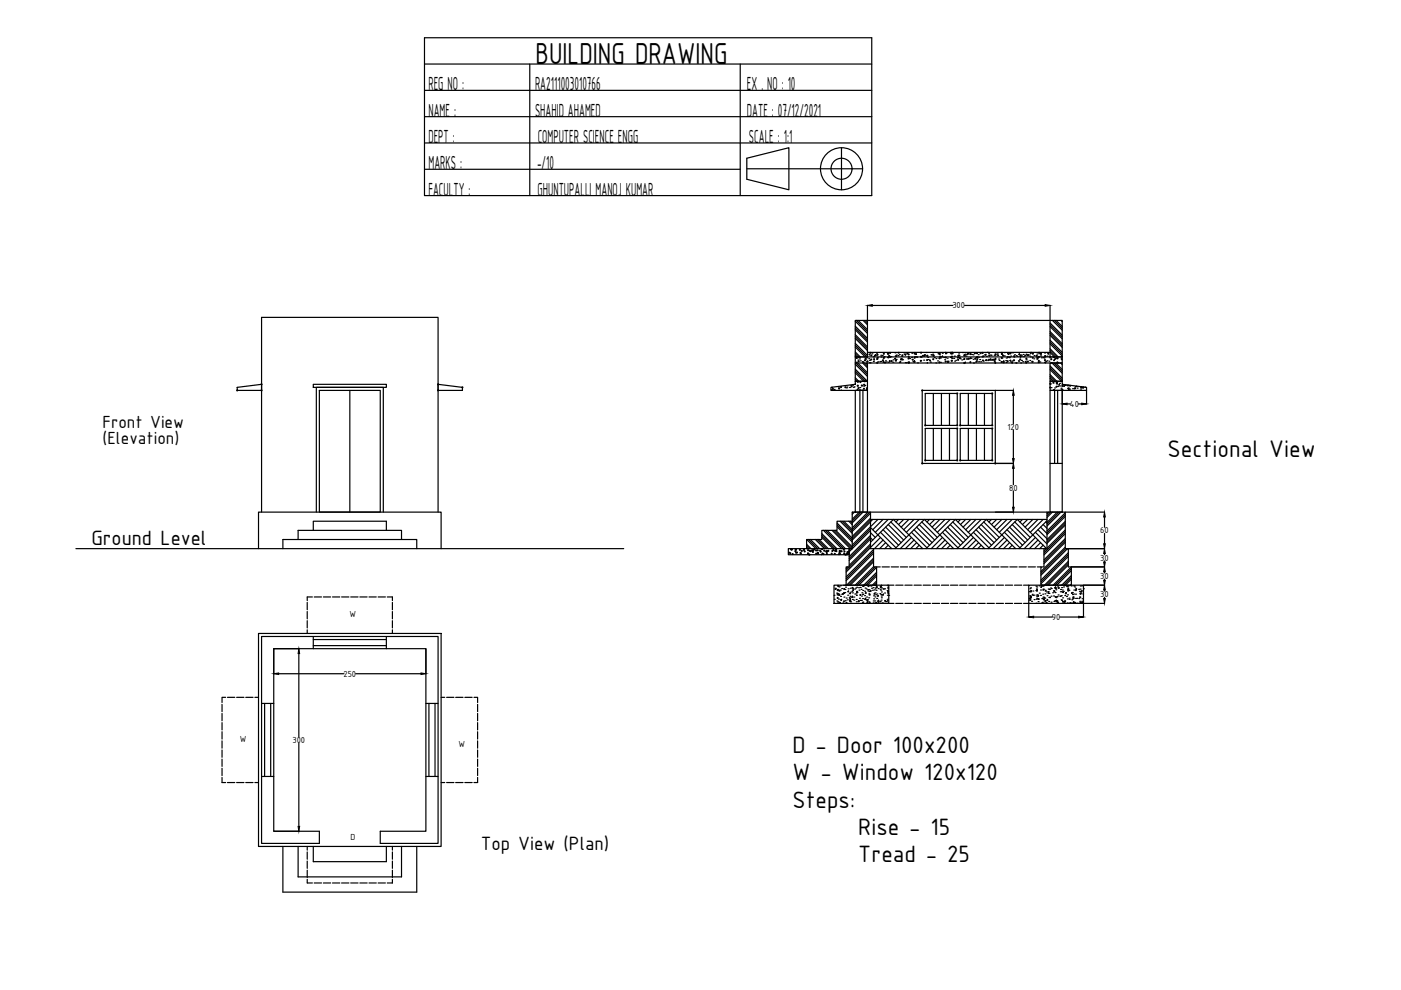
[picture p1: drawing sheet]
<svg xmlns="http://www.w3.org/2000/svg" width="297mm" height="210mm" viewBox="0 0 297 210" stroke-linecap="round" stroke-linejoin="round" font-family="sans-serif">
<!-- layer: 0 -->
<g fill="none" stroke="#000" stroke-width=".25">
<path d="M90 8h94.8v33.5h-94.8zM90 13.6h94.8M90 19.2h94.8M112.3 13.6v27.9M156.9 13.6v27.9M90 24.7h94.8M90 30.3h94.8M90 35.9h66.9M158.3 33.6l9-2.3v8.9l-9-2.2zM158.3 35.8h24.6M178.4 31.3v8.9M181.3 79.1l1.8 1.7"/>
<path d="M181.3 77.2l2.6 2.6M181.3 73.6l2.1 2.1M181.3 71.8l2.6 2.5M181.3 69.9l2.6 2.6M181.3 68.1l2.6 2.6M181.3 78.7l2.2 2.1M181.3 73.2l2.5 2.5M181.3 71.4l2.6 2.5M181.3 69.5l2.6 2.6M181.3 78.3l2.6 2.5M181.3 72.8l2.6 2.6M181.3 71l2.6 2.6"/>
<path d="M181.3 69.2l2.6 2.5M181.3 77h2.6v3.8h-2.6zM181.3 67.9h2.6v7.8h-2.6zM181.3 75.4l.3 .3M181.3 75l.7 .7M181.3 74.6l1.1 1.1M181.3 76.9h.1M181.5 77l2.4 2.4M181.6 67.9l2.3 2.4M181.6 76.8h.1M181.7 75.8v.2l-.1-.1zM181.9 77l2 2"/>
<path d="M181.9 76.3h.1M181.9 67.9l2 2M182.2 76.1h.1M182.4 75.7h.1M182.4 76.5h.1M182.8 76.7h.1M182.9 77l1 1M183 76.8h.1M183 67.9l.9 1M183.3 77l.6 .6M183.4 67.9l.5 .6M183.5 76.1h.1"/>
<path d="M183.5 76l.1 .1h-.2zM183.7 77l.2 .2M183.7 75.8h.1M183.8 67.9l.1 .2M183.8 76.6h.1M183.8 76.7l.2-.1-.1 .1zM183.9 74.7h38.7l1 1M183.9 64.7v3.2h38.7v-3.2M184.2 76h.1M184.2 75.1h.1M184.3 75.3h.1M184.3 76.9h.1"/>
<path d="M184.4 76.4h.1M184.4 74.8l.2-.1v.2zM184.5 76.9h.1M184.9 75h.1M185 64.8h17M185.2 75.9h.1M185.2 76.6h.1M185.2 75.6h.1M185.4 76.1v.2h-.1zM185.6 75.2l.1 .2h-.3zM185.7 75.3h.1M185.8 74.9h.1"/>
<path d="M185.9 76.2h.1M186 75.8h.2l-.1 .1zM186.1 76.7h.1M186.5 76.7h.1M186.7 75.3h.1M186.8 76.6h.1M186.8 75.7h.1M187 75.4h.1M187.2 76.3l.1 .1h-.2zM187.4 75.9h.1M187.4 75.6h.1M187.5 76.9l.2-.1v.2z"/>
<path d="M187.7 76.5h.1M187.9 76.7h.1M188.2 75l.1-.1v.2zM188.2 75.1h.1M188.3 75.7l.1 .2-.2-.1zM188.4 76.8h.1M188.4 75.5h.1M188.4 75.4h.1M188.9 75.6h.1M189.1 76.4v.2h-.1zM189.3 76.8h.1M189.4 76.3h.1"/>
<path d="M189.7 76h.2l-.1 .1zM189.8 74.8h.1M189.8 75.5h.1M189.9 76.5h.1M190 76.2h.1M190 75.3h.1M190.4 75.4h.1M190.5 74.7v.1h.1v-.1M190.7 75.2h.1M190.7 76.9h.1M190.9 76.6l.1 .2h-.2zM191 76.1h.1"/>
<path d="M191.1 76l.1 .3-.3-.1zM191.2 75.5h.1M191.4 76.3h.1M191.7 75.1h.1M191.9 75.2l.1-.1v.2zM191.9 75.1h.1M191.9 76.9h.1M192.1 76.9h.1M192.4 74.8l.1 .2h-.2zM192.6 75.6h.1M192.6 76.8h.1M192.6 75.9h.1"/>
<path d="M192.8 76.8v.1h-.1zM192.9 76h.1M193.3 75.8h.1M193.3 74.8h.1M193.4 74.9h.1M193.4 76.2h.2l-.1 .1zM193.6 76.7h.1M193.9 76.5v.2h-.2zM193.9 75.7h.1M193.9 74.8h.1M194.2 75.6h.1M194.3 75v.2l-.1-.1z"/>
<path d="M194.4 75.8h.1M194.6 76.9v.1M195.2 76.4h.1M195.3 75.7h.1M195.6 75.4l.1-.1v.2zM195.8 76.4h.1M195.9 75.4h.1M195.9 75.5h.1M196.1 75.2l.1 .1h-.2zM196.4 74.7h.1M196.5 75.3h.1M196.6 77h.1"/>
<path d="M196.7 75.8h.1M196.8 76.2h.1M197.1 76.4h.2l-.1 .1zM197.3 76.8h.1M197.4 75.2h.1M197.5 75.2h.1M197.7 74.8h.1M198 75.3v.2h-.1zM198.1 75.8h.1M198.4 77h.1M198.4 76h.1M198.8 76.5h.1"/>
<path d="M198.9 75h.1M199.1 75.9h.1M199.1 75h.1M199.1 74.9h.1M199.3 75.6l.2-.1-.1 .2zM199.4 76.8h.1M199.4 75.9h.1M199.8 74.9h.1M199.8 75.5l.1 .1h-.2zM200.1 75.8h.1M200.3 76.3h.1M200.4 74.7h.1"/>
<path d="M200.5 74.9h.1M200.7 74.8h.1M200.8 75.9h.1M200.8 76.7l.2-.1-.1 .1zM200.9 76.8h.1M201 76.6h.1M201.4 74.8l.2-.1v.2zM201.7 76.5h.1M201.7 75.6v.2h-.1zM201.7 75.6h.1M201.8 76h.1M201.8 74.8v.2h-.2z"/>
<path d="M201.9 75h.1M202.2 76h.1M202.3 75.5h.1M202.4 76.6h.1M202.6 76.4h.1M203 75.8l.2-.1-.1 .2zM203.3 75h.1M203.3 75.7h.1M203.3 75.4h.1M203.5 75.8l.1 .2-.2-.1zM203.6 76.1h.1M203.9 76.3h.1"/>
<path d="M204.1 74.8h.1M204.3 76.2h.1M204.5 64.8h17.1M204.5 76.9l.2-.1-.1 .1zM204.6 75.2v.3l-.2-.1zM204.6 75.1h.1M204.8 75.5h.1M204.9 76.1h.1M204.9 75.2h.1M205 76.1h.1M205.1 75l.2-.1v.2zM205.4 76v.1h-.1z"/>
<path d="M205.4 76.1h.1M205.5 74.8h.1M205.6 75.1h.1M205.9 76h.1M206 75.2h.1M206.3 75.2h.1M206.3 76.2h.1M206.4 77h.1M206.6 75h.1M206.7 76h.2l-.1 .1zM206.8 76.8h.1M206.8 74.9h.1"/>
<path d="M206.9 75.8h.1M207.2 76.1l.1 .2h-.2zM207.3 75.7v.2h-.2zM207.4 75.2h.1M207.5 76.7h.1M207.5 75.7h.1M207.7 76.2h.1M207.8 75h.1M207.9 76.7h.1M208.2 75.7h.1M208.2 74.7h.1M208.2 74.9h.1"/>
<path d="M208.4 75.5h.1M208.5 76.6h.1M208.8 75.3h.1M208.9 75.2l.1-.1v.2zM209.1 76.3h.1M209.1 76.3v.2l-.1-.1zM209.1 75.5h.1M209.3 74.7h.1M209.4 76.4h.1M209.6 75h.1M209.9 76.3l.2-.2v.2zM209.9 75.3h.1"/>
<path d="M210.1 76.3h.1M210.1 75.3h.1M210.4 76.2h.2l-.1 .1zM210.5 76.4h.1M210.7 76.3h.1M210.8 75.3h.1M210.9 76.2h.1M210.9 76.5l.1 .1h-.2zM211 75h.1M211.4 75.2h.1M211.4 75h.1M211.5 75.4h.1"/>
<path d="M211.7 76.1h.1M211.8 76.4h.1M212.4 75.1h.1M212.4 74.7l-.1 .1h.2l-.1-.1M212.4 75.9h.1M212.6 75.4l.1-.1v.2zM212.7 76.9h.1M212.8 76.6v.2h-.1zM212.8 76.5l.1 .3-.3-.1zM212.9 75.4h.1M212.9 74.8h.1M213.2 76.5h.1"/>
<path d="M213.3 76.8h.1M213.3 75.9h.1M213.7 75.2h.1M213.9 75.7h.1M214 75.8h.1M214 74.9h.1M214.1 76.4h.2l-.1 .1zM214.3 75.5h.1M214.3 74.8v.2h-.1zM214.3 76.7h.1M214.6 76.5h.1M214.6 76.8l.1 .1h-.2z"/>
<path d="M214.7 74.8h.1M215 75.7h.1M215.1 75.2h.1M215.3 77h.1M215.4 75.4h.1M215.6 76.9v.1M215.7 75.6h.1M215.9 76.5h.1M216 76.6h.1M216.1 75l.1 .2-.2-.1zM216.3 75.6l.2-.1-.1 .2zM216.5 75.3h.1"/>
<path d="M216.5 76.9v.1M216.6 76.4h.1M216.6 75.5h.1M216.8 76.7h.1M216.9 75.2h.1M217 75.6h.1M217.2 75.4h.1M217.3 76.6h.1M217.6 76.3h.1M217.8 76.6h.2l-.1 .1zM217.9 75.3h.1M218 75.2v.1h-.1z"/>
<path d="M218.2 75.3h.1M218.3 76.4h.1M218.4 75.7h.1M218.4 74.9h.1M218.5 74.8l.1-.1v.2zM218.7 76.7h.1M219.2 76.1h.1M219.2 75.4h.1M219.8 75.7h.1M219.8 76h.1M219.8 76.2h.1M219.8 75.3l.1 .2h-.2z"/>
<path d="M219.9 75.1h.1M220 75.8l.2-.1-.1 .2zM220.1 76.8h.1M220.1 76.9h.1M220.5 76.7h.1M220.5 75h.1M220.6 75.5h.1M220.7 74.8l.1 .3h-.3zM220.8 75.9h.1M221.2 75.8h.1M221.3 75.9h.1M221.5 74.8h.1"/>
<path d="M221.5 76.8h.1M221.5 76.9l.2-.1v.1zM221.7 75.5v.1h-.1zM221.8 76.7h.1M222 76.5h.1M222 75.5h.1M222.2 75l.1-.1v.2zM222.4 76.6h.1M222.4 75.6h.1M222.5 75.9h.1M222.6 78.4l2.5 2.4M222.6 72.9l2.6 2.6"/>
<path d="M222.6 71.1l2.6 2.6M222.6 69.3l2.6 2.5M222.6 79.8l1.1 1M222.6 78l2.6 2.6M222.6 74.3l1.4 1.4M222.6 72.5l2.6 2.6M222.6 70.7l2.6 2.6M222.6 68.9l2.6 2.5M222.6 79.4l1.5 1.4M222.6 77.6l2.6 2.6M222.6 73.9l1.8 1.8M222.6 72.1l2.6 2.6"/>
<path d="M222.6 70.3l2.6 2.6M222.6 68.5l2.6 2.6M222.6 77h2.6v3.8h-2.6zM222.6 67.9h2.6v7.8h-2.6zM222.9 76.9h.1M223.1 77l2.1 2.1M223.1 67.9l2.1 2.1M223.4 76.4h.1M223.4 77l1.8 1.7M223.5 76.2h.1M223.5 75.7l.1 .1h-.2zM223.5 67.9l1.7 1.7"/>
<path d="M223.7 76l.2-.1-.1 .2zM223.8 77l1.4 1.4M223.9 67.9l1.3 1.3M223.9 75.9h.1M224.2 76.9h.1M224.9 77l.3 .3M225 76h.1M225 67.9l.2 .3M225 76.2h.1M225.2 75.7h-43.9v1.3M225.2 75.7v1.3h-41.3M50.3 82.1l5.2-.6v1.3h-5.2z"/>
<path d="M66.4 81.5h15.5v.6h-15.5zM67.7 82.8h12.9v25.8h-12.9zM74.2 82.8v25.8M92.9 81.5l5.1 .6v.7h-5.1zM176.2 82.1l5.1-.6v-.7h2.6v2h-7.7zM176.2 82.7h.1M176.3 82.1h.1M176.8 82.6h.1M177.8 82.4h.1M178.2 82h.1M178.2 82.1l.2-.1v.2zM178.3 82.8h.1"/>
<path d="M179.5 82.2h.1M179.5 82.1h.1M180.1 82.2h.1M180.4 81.8h.1M180.9 82.1h.1M180.9 81.5h-.1M181.1 82h.1M181.3 82.8h2.6v25.8h-2.6zM181.3 80.5l.4 .3M181.3 80.1l.8 .7M181.8 81h.1M181.8 81.8h.1"/>
<path d="M181.9 82.3l.2-.1v.2zM182.2 82.6h.1M182.3 82.2h.1M182.3 82.8v25.8M182.3 81.1h.1M182.7 82.7h.1M182.7 81.8h.1M182.8 81.6v.2h-.2zM183 82.8v25.8l-2.3 2.3-.4-.4M183.1 81.9h.1M183.4 81.7h.1M183.4 80.8h.2"/>
<path d="M183.7 82.6h.1M183.7 82.2h.1M183.7 82.4h.1M195.5 82.8h15.5v15.5h-15.5zM196.2 90.8h6.8v6.8h-6.8zM196.2 83.4h6.8v6.8h-6.8zM197.9 83.4v6.8M197.9 90.8v6.8M199.6 83.4v6.8M199.6 90.8v6.8M201.3 83.4v6.8M201.3 90.8v6.8"/>
<path d="M203.6 90.8h6.8v6.8h-6.8zM203.6 83.4h6.8v6.8h-6.8zM205.3 83.4v6.8M205.3 90.8v6.8M207 83.4v6.8M207 90.8v6.8M208.7 83.4v6.8M208.7 90.8v6.8M211 98.3h3.9M211 82.8h3.9M214.9 83.8v6.1M214.9 91.2v6"/>
<path d="M214.9 99.3v3.5M222.6 80.2l.7 .6M222.6 82.8h2.6v25.8h-2.6zM222.6 80.8h2.6v.7l5.2 .6v.7h-7.8zM222.6 98.3h2.6M222.7 80.9h.1M222.8 81.3v.2h-.2zM222.8 82.2h.1M223.2 81.1h.1M223.3 81.2h.1M223.4 82.7l.1-.1v.2zM223.5 82.8h.1"/>
<path d="M223.6 82.3h.1M223.6 82.8v15.5M224.1 80.9h.1M224.2 81.9h.1M224.2 81.2v.2h-.2zM224.2 82.8v15.5M224.3 81.9h.1M224.6 81.5v.1h-.1zM224.6 81.3h.1M224.8 81.8h.1M224.9 80.9h.1M225 82.5h.1"/>
<path d="M225 82.3h.1M225.1 82.7h.1M225.2 82.8v2.9M225.5 81.8h.2l-.1 .1zM225.8 81.7h.1M226.2 85.6h.7M226.3 82.4h.1M226.5 81.6v.2h-.2zM226.5 82.2h.1M226.8 82.5h.1M226.8 81.7l-.1 .1h.3v-.1M227.4 82.4h.1"/>
<path d="M227.7 82.4h.1M228 82h.1M228.3 81.9h.1M228.4 82.3h.1M228.6 85.6h.7M229.1 82.5h.1M229.4 82h-.2l.2 .1v-.1M229.7 82l-.2 .2 .2 .1v-.3M230 82.1h.2M230 82.1h.1M230.2 82.1h.1M230.4 82.8v2.9"/>
<path d="M16.1 116.3h116.1M54.8 116.3v-7.7h38.7v7.7M55.5 108.6v-41.3h37.4v41.3M60 116.3v-1.9h28.4v1.9M63.2 114.4v-1.9h21.9v1.9M66.4 112.5v-2h15.5v2M67.1 108.6v-26.5h14.2v26.5M167.5 117.2l.2 .1-.1 .1zM167.7 116.4h.1v.1zM170.4 116.3l.1 .2v-.2M171 115.4l.9 .9M171 116.3h-3.9v1.3h12.9v-1.3"/>
<path d="M171 116.2l.2 .1M171 115.8l.6 .5M171.1 114.4l1.9 1.9M171.4 114.4l2 1.9M171.5 117.6l-.1-.1 .1 .1M171.8 114.4l2 1.9M172.3 116.9l.1 .1-.1 .1zM172.9 114.4l1.9 1.9M173.3 114.4l1.9 1.9M173.3 117.2h.2v.1zM173.7 114.4l1.9 1.9M174.2 117.6h.1"/>
<path d="M174.2 113.9l2.4 2.4M174.2 113.5l2.8 2.8M174.2 113.1l3.2 3.2M174.6 112.5l3.9 3.8M175 112.5l3.8 3.8M175.3 116.8h.1v.1zM175.4 112.5l3.8 3.8M176.4 112.5l3.9 3.8M176.8 112.5l3.9 3.8M177.1 116.7h.1l-.1 .1zM177.2 112.5l3.5 3.5M177.2 116.5l.2-.1-.1 .2z"/>
<path d="M177.5 111.7l3.2 3.2M178.1 110.5l2.6 2.6M178.9 117.3h.2l-.1 .2zM179.6 117.5h.2v.1M179.6 117.5l.1 .1M180 110.5l.7 .8M180.3 116.3l-.3 .3M180.7 116.3h-.7v3.9h-.6v3.9M180.7 116.3v-7.7h3.9v7.7h36.7M180.7 110.5h-3.2v2h-3.3v1.9h-3.2v1.9h9.7M180.8 108.6l-.1 .1M181.1 108.6l-.4 .4"/>
<path d="M182.2 108.6l-1.5 1.5M182.6 108.6l-1.9 1.9M184 108.6l-3.3 3.3M184.4 108.6l-3.7 3.7-1.8-1.8M184.6 109.9l-3.9 3.8M184.6 113.5l-4.6 4.5M184.6 115.3l-4.6 4.6M184.6 110.3l-3.9 3.8-3.2-3.2M184.6 112.1l-3.9 3.8M184.6 113.9l-4.6 4.5M184.6 115.7l-5.2 5.2M184.6 108.8l-3.9 3.9-2.2-2.2"/>
<path d="M184.6 112.5l-4.6 4.5M184.6 114.3l-4.6 4.5M184.6 116.1l-5.2 5.2M184.6 111.8l4.5 4.5M184.6 114l.4 .5M184.6 112.9l1 1.1M184.6 108.6h37.4M184.6 110.1h37.4M185 110.1l-4.3 4.4-3.2-3.2M185.2 116.5l-5.8 5.8M185.2 118.3l-5.7 5.8M185.2 116.9l-5.8 5.8"/>
<path d="M185.2 118.7l-5.3 5.4M185.2 117.3l-5.8 5.8M185.2 119.1l-4.9 5M185.2 116.3v3.9h.7v3.9h-6.5M186.1 110.1l-5.4 5.5M186.7 112.9l3.3 3.2M186.7 114l-2.1 2.1M187.2 110.1l-2.2 2.2M187.2 112.3l3.3 3.3M187.2 114.5l-1.8 1.8M187.8 111.8l3.3 3.3M187.8 115.1l-1.3 1.2"/>
<path d="M188.3 110.1l-2.7 2.8M188.3 111.2l3.3 3.3M188.3 115.6l-.7 .7M188.9 110.7l3.3 3.3M188.9 116.1l-.2 .2M189.4 110.1l-4.8 4.9M189.4 110.1l6.2 6.2M190.5 110.1l-.5 .6M191.6 110.1l-1.1 1.1M192.7 110.1l-1.6 1.7M193.3 112.9l3.2 3.2M193.3 114l-2.4 2.3"/>
<path d="M193.8 112.3l3.3 3.3M193.8 110.1l-2.2 2.2M193.8 114.5l-1.8 1.8M194.3 115.1l-1.2 1.2M194.3 111.8l3.3 3.3M194.9 110.1l-2.7 2.8M194.9 111.2l3.3 3.3M194.9 115.6l-.7 .7M195.4 110.7l3.3 3.3M195.4 116.1l-.1 .2M196 110.1l-6.2 6.2M196 110.1l6.2 6.2"/>
<path d="M197.1 110.1l-.6 .6M198.2 110.1l-1.1 1.1M199.3 110.1l-1.7 1.7M199.8 112.9l3.3 3.2M199.8 114l-2.3 2.3M200.4 110.1l-2.2 2.2M200.4 112.3l3.2 3.3M200.4 114.5l-1.9 1.8M200.9 111.8l3.3 3.3M200.9 115.1l-1.3 1.2M201.5 110.1l-2.8 2.8M201.5 111.2l3.2 3.3"/>
<path d="M201.5 115.6l-.8 .7M202 110.7l3.3 3.3M202 116.1l-.2 .2M202.5 110.1l-6.1 6.2M202.6 110.1l6.2 6.2M202.9 116.3l6.2-6.2 6.2 6.2M203.6 110.1l-.5 .6M204.7 110.1l-1.1 1.1M205.8 110.1l-1.6 1.7M206.4 112.9l3.3 3.2M206.4 114l-2.4 2.3M206.9 110.1l-2.2 2.2"/>
<path d="M206.9 112.3l3.3 3.3M206.9 114.5l-1.8 1.8M207.5 111.8l3.3 3.3M207.5 115.1l-1.3 1.2M208 111.2l3.3 3.3M208 110.1l-2.7 2.8M208 115.6l-.7 .7M208.6 110.7l3.3 3.3M208.6 116.1l-.2 .2M209.5 116.3l6.2-6.2 6.2 6.2-.6 .6M210.2 110.1l-.5 .6M211.3 110.1l-1.1 1.1"/>
<path d="M212.4 110.1l-1.6 1.7M213 112.9l3.2 3.2M213 114l-2.4 2.3M213.5 110.1l-2.2 2.2M213.5 112.3l3.3 3.3M213.5 114.5l-1.8 1.8M214 111.8l3.3 3.3M214 115.1l-1.2 1.2M214.6 110.1l-2.7 2.8M214.6 111.2l3.3 3.3M214.6 115.6l-.7 .7M214.9 104.1v3.5"/>
<path d="M215.1 110.7l3.3 3.3M215.1 116.1l-.1 .2M216.8 110.1l-.6 .6M217.9 110.1l-1.1 1.1M219 110.1l-1.7 1.7M219.5 112.9l2.5 2.4M219.5 114l-2.3 2.3M220.1 112.3l1.9 1.9M220.1 110.1l-2.2 2.2M220.1 114.5l-1.9 1.8M220.6 111.8l1.4 1.3M220.6 115.1l-1.2 1.2"/>
<path d="M221.2 110.1l-2.8 2.8M221.2 111.2l.8 .8M221.2 115.6l-.8 .7M221.7 110.7l.3 .2M221.7 116.1l-.2 .2M222 108.6h3.9v7.7h.6v3.9h.7v3.9h-6.5v-3.9h.6v-3.9h.7zM222 110.4l-5.9 5.9M222.3 108.6l-.3 .3M222.7 108.6l-.7 .7M223.1 108.6l-1.1 1.1M224.2 108.6l-2.2 2.2M224.6 108.6l-2.6 2.5"/>
<path d="M224.9 108.6l-2.9 2.9M225.9 108.7l-3.9 3.9M225.9 110.5l-3.9 3.9M225.9 112.4l-3.9 3.8M225.9 114.2l-4.6 4.5M225.9 116l-5.2 5.2M225.9 109.1l-3.9 3.9M225.9 110.9l-3.9 3.9M225.9 112.8l-4.6 4.5M225.9 114.6l-4.6 4.5M225.9 109.5l-3.9 3.9M225.9 111.3l-3.9 3.9"/>
<path d="M225.9 113.1l-4.6 4.6M225.9 115l-4.6 4.5M225.9 108.6h8.3M225.9 116.3l-5.2 5.3M226.2 116.3h8M226.3 116.3l-5.6 5.7M226.5 117.2l-5.8 5.8M226.5 119l-5 5.1M226.5 117.6l-5.8 5.8M226.5 119.4l-4.7 4.7M226.5 118l-5.8 5.8M226.5 119.8l-4.3 4.3"/>
<path d="M234.2 109.6v2.2M234.2 113.1v2.2M234.2 117.4v.2M234.2 118.9v.3M54.8 134.3h38.7v45.2h-38.7zM55.5 135h37.4v43.8h-12.3v-2.6h9.7v-38.7h-32.3v38.7h9.7v2.6h-12.2zM63.4 138.6v17.6M63.4 137.5h-5.4v5.4M65.1 127.7v1.6M65.1 129.7v1.5M65.1 131.6v1.5M65.1 133.5v.8"/>
<path d="M66.2 126.6h-1.1v.7M66.4 135v2.5M66.4 136.9h15.5M66.4 135.6h15.5M66.6 126.6h1.6M68.6 126.6h1.5M70.5 126.6h1.5M72.4 126.6h1.6M74.4 126.6h1.5M76.3 126.6h1.5M78.2 126.6h1.6M80.2 126.6h1.5"/>
<path d="M81.9 135v2.5M82.1 126.6h1.1v.7M83.2 127.7v1.6M83.2 129.7v1.5M83.2 131.6v1.5M83.2 133.5v.8M90.3 137.5v5.4M176.8 126.2h.1M176.8 124.1h11.6v3.8h-11.6zM176.9 127.1h.1M177.1 124.7h.1M177.1 124.9l.1-.1v.2z"/>
<path d="M177.4 125.8h.1M177.4 127.4h.1M177.5 126.1h.1M177.5 125.2h.1M177.6 127.6h.1M177.6 125.9h.1M177.7 127.6h.1M177.7 124.3h.1M177.8 127h.1M177.9 124.4h.1M178 127.8l.2-.1-.1 .2zM178 126v.2h-.2z"/>
<path d="M178 125.1l.1 .2h-.2zM178.2 125.1h.1M178.2 124.2h.1M178.2 126.5h.1M178.3 127.1h.1M178.4 127.1v.1h-.1zM178.4 124.8h.1M178.5 126h.1M178.6 125.9h.2l-.1 .1zM178.7 127.8h.1M178.8 125.8h.1M178.8 127.5h.1"/>
<path d="M178.8 124.1h.1M178.9 127.5h.1M178.9 126.6h.1M179.1 125.6h.1M179.1 125h.1M179.2 127.4h.1M179.2 124.1h.1M179.2 124.1h.2M179.3 124.5h.1M179.4 127.7h.1M179.4 126.8h.1M179.6 127.2h.1"/>
<path d="M179.7 120.2l-.3 .3M179.7 126.2h.1M179.8 124.8h.1M179.9 125.3v.2l-.1-.1zM180.1 126.7h.1M180.1 125.8h.1M180.1 125.9h.1M180.1 127l.2-.1v.2zM180.2 127.5h.1M180.2 127.3h.1M180.2 126.4h.1M180.2 127.2l.1 .2h-.2z"/>
<path d="M180.3 125.6h.1M180.3 124.7h.1M180.4 127.6h.1M180.6 125.4h.1M180.7 124.6h.1M180.7 127.1h.1M180.7 125.7h.1M180.8 124.8h.1M180.8 126.4v.3l-.2-.1zM180.8 125.1l.2-.1-.1 .2zM181 127.2h.1M181 126.6h.1"/>
<path d="M181.2 124.9h.1M181.2 125.9h.1M181.4 124.7h.1M181.5 125.9h.1M181.5 127.1h.1M181.6 127.6h.1M181.6 126.2h.1M181.6 125.4h.1M181.6 124.5h.1M181.7 125.6h.1M181.7 125.5l.1 .1h-.2zM182 127.4h.1"/>
<path d="M182 124.6h.1M182.1 127.4v.2h-.1zM182.1 125.1h.1M182.2 126.8h.1M182.3 126.1h.2l-.1 .1zM182.4 124.6h.1M182.4 127.3h.1M182.6 125h.1M182.6 127.3h.1M182.7 126.4h.1M182.7 125.7h.1M182.8 127.8h.1"/>
<path d="M182.9 126.9h.1M182.9 126h.1M182.9 126.1h.1M182.9 125.2h.1M182.9 127.6h.1M183 124.3l.1-.1v.2zM183 124.3h.1M183 124.1h.2M183.3 126.3h.1M183.3 125.4h.1M183.4 124.7h.1M183.5 126.8l.1 .3-.3-.1z"/>
<path d="M183.6 125.6v.2h-.1zM183.6 127.2h.1M183.6 124.9h.1M183.7 126.6h.1M183.8 127.4h.1M183.9 127.2l.1-.1v.2zM183.9 125h.1M183.9 127.6l.1 .1h-.2zM184 125.3h.1M184 124.3h.1M184.1 127.6h.1M184.2 126.7h.1"/>
<path d="M184.2 125.9h.1M184.2 125h.1M184.2 125.4h.1M184.3 124.2h.1M184.3 126.2h.1M184.3 126h.1M184.3 127.7h.1M184.5 125.3l.2-.1-.1 .2zM184.7 124.3h.1M184.8 124.7h.1M185 125.2h.1M185.1 127.9h.1"/>
<path d="M185.1 124.6h.1M185.1 127.4h.1M185.2 127.9h.1M185.2 120.2l-3.9 3.9M185.2 126.3h.1M185.2 127h.1M185.3 125.1h.1M185.4 125.8l.1 .1h-.2zM185.5 127.4h.1M185.5 126.6h.1M185.5 125.7h.1M185.6 124.8h.1"/>
<path d="M185.6 120.2l-3.9 3.9M185.6 124.1h.1M185.7 126.1h.1M185.7 127.8h.1M185.7 125.2h.1M185.8 127.7v.2h-.1zM185.9 121.4l-2.8 2.7M185.9 121.7l-2.4 2.4M185.9 120.3l-3.8 3.8M185.9 122.1l-2 2M185.9 123.2l-.9 .9M185.9 123.6l-.6 .5"/>
<path d="M185.9 123.9l-.2 .2M185.9 120.2h.7M185.9 126.9h.1M185.9 125.9h.1M185.9 124.3l.1 .3-.3-.1zM186 126.3h.2v.1zM186.2 124.8h.1M186.2 127.8h.1M186.3 127.3v.2h-.2zM186.5 127.5h.1M186.6 125.9h.1M186.6 124.9h.1"/>
<path d="M186.6 127.6h.1M186.6 124.3h.1M186.7 124.5l.1-.1v.2zM186.7 125.1h.1M186.7 126.1h.1M186.8 127.2h.1M186.8 126.4h.1M186.9 126.7h.1M186.9 125.5h.1M186.9 124.1l-.1 .1 .1-.1M186.9 124.7h.1M187 120.2h1.6"/>
<path d="M187 126.2h.1M187.1 127.8h.1M187.2 124.8h.1M187.3 124.9h.1M187.3 125.9v.2h-.1zM187.5 125.7h.1M187.5 124.8h.1M187.6 127.4l.1-.1v.2zM187.6 127.9h.1M187.8 127.6h.1M187.9 127.5h.1M188.1 127.9h.1"/>
<path d="M188.1 125.2h.1M188.1 127.1h.1M188.1 127.4h.1M188.1 126.2h.1M188.1 124.1h.1M188.2 125.4h.1M188.2 124.5h.1M188.2 125.5l.2-.1-.1 .2zM188.2 124.7h.1M188.2 125.8h.1M188.4 126.2h.1M188.4 127.9h1.1"/>
<path d="M188.4 124.1h1.1M189 120.2h1.5M189.9 127.9h1.6M189.9 124.1h1.6M190.9 120.2h1.5M191.9 127.9h1.5M191.9 124.1h1.5M192.8 120.2h1.6M193.8 127.9h1.5M193.8 124.1h1.5M194.8 120.2h1.5M195.7 127.9h1.6"/>
<path d="M195.7 124.1h1.6M196.7 120.2h1.5M197.7 127.9h1.5M197.7 124.1h1.5M198.6 120.2h1.6M199.6 127.9h1.5M199.6 124.1h1.5M200.6 120.2h1.5M201.5 127.9h1.6M201.5 124.1h1.6M202.5 120.2h1.5M203.5 127.9h1.5"/>
<path d="M203.5 124.1h1.5M204.4 120.2h1.6M205.4 127.9h1.5M205.4 124.1h1.5M206.4 120.2h1.5M207.3 127.9h1.6M207.3 124.1h1.6M208.3 120.2h1.6M209.3 127.9h1.5M209.3 124.1h1.5M210.2 120.2h1.6M211.2 127.9h1.6"/>
<path d="M211.2 124.1h1.6M212.2 120.2h1.5M213.1 127.9h1.6M213.1 124.1h1.6M214.1 120.2h1.6M215.1 127.9h1.5M215.1 124.1h1.5M216 120.2h1.6M217 127.9h1.1v2.9M217 124.1h1.1M218 120.2h1.5M218.1 124.1h11.6v3.8h-11.6z"/>
<path d="M218.2 125.4h.1M218.3 127.3h.1M218.3 126.3h.1M218.3 127.2h.1M218.4 124.8h.1M218.4 127.2h.1M218.4 126.5h.1M218.4 126.8v.1h-.1zM218.4 126.3h.1M218.5 125.5h.1M218.5 124.6h.1M218.5 125.3l.2-.1-.1 .2z"/>
<path d="M218.6 126.5l.1 .2h-.3zM218.7 127.5h.1M218.8 126h.1M218.9 126.2h.1M219 125.3h.1M219.1 130.8h4M219.2 126.2h.1M219.2 127.1h.1M219.6 125.2h.1M219.7 124.3h.1M219.7 127.9h.1M219.7 127h.1"/>
<path d="M219.7 125.2h.1M219.7 126.2h.1M219.7 124.9h.1M219.8 125.3h.1M219.8 126.5h.1M219.8 124.5h.1M219.8 126.9h.1M219.9 125v.1h-.1zM219.9 126.1h.1M219.9 120.2h.8M220 126.3h.2v.1zM220.1 127.6h.1"/>
<path d="M220.2 127.9h.1M220.2 126.9l.1 .2h-.2zM220.3 124.2h.1M220.3 125.8h.1M220.6 125.1h.1M220.6 126.2h.1M220.7 124.5l.1-.1v.1zM220.8 127.9h.1M220.9 126.9h.1M221 124.1l-.1 .1h.2v-.1M221 127.7h.1M221 126.8h.1"/>
<path d="M221.1 126h.1M221.1 125.1h.1M221.1 124.9h.1M221.1 124.3h.1M221.1 126.6h.1M221.2 124.9h.1M221.3 124.1h.1M221.3 126.7h.1M221.4 126.9v.3l-.2-.1zM221.5 127.6h.1M221.5 126.8h.1M221.6 125.9h.1"/>
<path d="M221.6 127.4l.2-.1-.1 .2zM221.7 125.1l.1 .2h-.2zM221.8 127.7h.1M221.8 125.5h.1M222 126.3h.1M222.1 127.1v.1h-.1zM222.2 125.8h.1M222.2 125.5l.2-.1-.1 .2zM222.2 124.9h.1M222.3 127.5h.1M222.4 126.7h.1M222.4 125.8h.1"/>
<path d="M222.4 125h.1M222.5 124.1h.1M222.5 125h.1M222.5 126.7h.1M222.5 126.6h.1M222.7 124.7h.1M222.8 126.4h.1M222.8 127.7h.1M222.9 124.8h.1M223.2 125.7h.1M223.4 125.2h.1M223.4 126.4h.1"/>
<path d="M223.4 127.5h.1M223.6 125.3v.2h-.1zM223.6 127.4h.1M223.7 126.5h.1M223.7 125.6h.1M223.7 124.8h.1M223.7 126.5h.2v.1zM223.8 124.4v.3l-.2-.1zM223.9 124.7h.1M223.9 125h.1M223.9 126.7h.1M224 127.2v.2h-.2z"/>
<path d="M224.1 127.4h.1M224.1 126.5h.1M224.2 127.4v.2h-.2zM224.2 127.7h.1M224.2 124.4h.1M224.3 126.1h.1M224.4 124.7l.2-.1-.1 .2zM224.7 130.8h4M224.7 126.4h.1M224.8 126.4h.1M224.8 125.5h.1M224.9 125h.1"/>
<path d="M224.9 124.1h.1M225 127.2h.1M225 126.3h.1M225 125.4h.1M225.1 124.6h.1M225.1 127.3h.1M225.2 125.1h.1M225.3 126.8h.1M225.3 127.6l.2-.1-.1 .2zM225.4 125.5l.1 .1h-.2zM225.5 125.4h.1M225.5 124.5h.1"/>
<path d="M225.6 127.8h.1M225.7 127.4h.1M225.7 124.2h.1M225.8 126.3h.1M225.8 127.4v.2h-.1zM225.8 125.9h.1M225.9 125.7l.2-.1-.1 .2zM226.1 126.5h.1M226.1 124.4h.1M226.3 127.8h.1M226.3 127h.1M226.3 124.1h.1"/>
<path d="M226.3 126.1h.1M226.4 125.3h.1M226.4 124.7h.1M226.4 124.4h.1M226.6 124.8v.3h-.2zM226.6 125.2h.1M226.7 126.8h.1M226.7 127.1h.1M226.8 127.9l.1-.1v.1M227 127.9h.1M227.1 124.2h.1M227.2 122l-2.1 2.1"/>
<path d="M227.2 120.6l-3.5 3.5M227.2 122.4l-1.7 1.7M227.2 121l-3.1 3.1M227.2 123.8l-.3 .3M227.2 122.8l-1.3 1.3M227.2 127.2h.1M227.3 125.6v.2h-.1zM227.4 127h.1M227.4 125.6h.1M227.4 126.1h.1M227.5 126.7h.1v.1zM227.5 126.5h.1"/>
<path d="M227.6 127.7h.1M227.6 126.8h.1M227.6 126h.1M227.6 127.9h.1M227.7 127.6v.1h-.2zM227.7 125.1h.1M227.7 124.2h.1M227.9 127.7h.1M227.9 124.5h.1M228 125.2h.1M228 126h.1M228 126.9h.1"/>
<path d="M228.1 125h.1M228.1 124.9l.2-.1-.1 .2zM228.3 126.9h.1M228.4 127.9h.1M228.7 125h.1M228.7 126.9h.1M228.9 125.4h.1M228.9 126.6h.1M228.9 127.5h.1M229 125.8h.1M229 127.8l.2-.1-.1 .2zM229 124.9h.1"/>
<path d="M229.1 124.3h.1M229.2 125.8v.2l-.2-.1zM229.3 127.7h.1M229.3 125.3l.1 .2h-.3zM229.4 127.5h.1M229.4 125.3h.1M229.4 124.2h.1M229.4 126.9h.1M229.5 127.7v.2h-.1zM229.7 124.8h.1M229.7 125.9v.1M229.7 127.9v2.9"/>
<path d="M229.7 127.9h4.5M229.7 124.1h4.5M234.2 121.2v.3M234.2 122.8v.2M234.2 125.1v.2M234.2 126.7v.2M234.2 120.2h-7l-3.9 3.9M47.1 149.3v1.6M47.1 151.3v1.5M47.1 153.2v1.6M47.1 155.1v1.6M47.1 157.1v1.5"/>
<path d="M47.1 159v1.6M47.8 147.9h-.7v1.1M48.2 147.9h1.6M50.2 147.9h1.5M52.1 147.9h1.5M54 147.9h.8M55.5 149.1h2.5M56.1 149.1v15.5M57.4 149.1v15.5M59.1 142.8h13.8M63.4 157.5v17.7M75.4 142.8h13.9"/>
<path d="M90.3 149.1h2.6M90.9 149.1v15.5M92.2 149.1v15.5M93.5 147.9h.8M94.7 147.9h1.5M96.6 147.9h1.6M98.6 147.9h1.5M100.5 147.9h.8v1.1M101.3 149.3v1.6M101.3 151.3v1.5M101.3 153.2v1.6M101.3 155.1v1.6"/>
<path d="M101.3 157.1v1.5M101.3 159v1.6M47.1 164.8v1.1h.7M47.1 161v1.5M47.1 162.9v1.5M48.2 165.9h1.6M50.2 165.9h1.5M52.1 165.9h1.5M54 165.9h.8M55.5 164.6h2.5M58 176.2h5.4M60 179.5v9.6h28.4v-9.6"/>
<path d="M63.2 179.5v6.4h21.9v-6.4M65.1 179.5v.7M66.4 179.5v3.2h15.5v-3.2M83.2 179.5v.7M90.3 164.6h2.6M93.5 165.9h.8M94.7 165.9h1.5M96.6 165.9h1.6M98.6 165.9h1.5M101.3 164.8v1.1h-.8M101.3 161v1.5M101.3 162.9v1.5"/>
<path d="M65.1 180.6v1.6M65.1 182.6v1.5M65.1 184.5v1.5M65.1 186.4v.8h1.1M66.6 187.2h1.6M68.6 187.2h1.5M70.5 187.2h1.5M72.4 187.2h1.6M74.4 187.2h1.5M76.3 187.2h1.5M78.2 187.2h1.6M80.2 187.2h1.5"/>
<path d="M83.2 180.6v1.6M83.2 182.6v1.5M83.2 184.5v1.5M83.2 186.4v.8h-1.1"/>
<circle cx="178.4" cy="35.8" r="4.5"/>
<circle cx="178.4" cy="35.8" r="2.23"/>
</g>
<g fill="#000" stroke="#000" stroke-width=".21">
<path d="M183.9 64.8l1.1-.2v.3zM221.6 64.6l1 .2-1 .1zM214.9 82.8l.1 1h-.3zM214.7 97.2h.3l-.1 1.1zM214.9 98.3l.1 1h-.3zM225.2 85.6l1-.1v.3zM229.3 85.5l1.1 .1-1.1 .2zM214.7 107.6h.3l-.1 1zM234 119.2h.3l-.1 1zM234.2 116.3l.1 1.1h-.3zM234 115.3h.3l-.1 1zM234.2 108.6l.1 1h-.3z"/>
<path d="M63.4 137.5l.1 1.1h-.3zM218.1 130.8l1-.1v.3zM228.7 130.7l1 .1-1 .2zM234 126.9h.3l-.1 1zM234.2 124.1l.1 1h-.3zM234 123h.3l-.1 1.1zM234.2 120.2l.1 1h-.3zM58 142.8l1.1-.1v.3zM89.3 142.7l1 .1-1 .2zM63.2 175.2h.3l-.1 1z"/>
<circle cx="182.1" cy="76.6" r=".12"/>
<circle cx="182.1" cy="75.7" r=".12"/>
<circle cx="183.4" cy="76.4" r=".12"/>
<circle cx="184.7" cy="76.2" r=".12"/>
<circle cx="184.8" cy="75.4" r=".12"/>
<circle cx="186" cy="76.9" r=".12"/>
<circle cx="186" cy="76.1" r=".12"/>
<circle cx="186.1" cy="75.2" r=".12"/>
<circle cx="187.3" cy="76.7" r=".12"/>
<circle cx="187.4" cy="75.9" r=".12"/>
<circle cx="187.4" cy="75" r=".12"/>
<circle cx="188.7" cy="76.6" r=".12"/>
<circle cx="188.7" cy="75.7" r=".12"/>
<circle cx="188.7" cy="74.8" r=".12"/>
<circle cx="190" cy="76.4" r=".12"/>
<circle cx="190" cy="75.5" r=".12"/>
<circle cx="191.3" cy="76.2" r=".12"/>
<circle cx="191.3" cy="75.3" r=".12"/>
<circle cx="192.6" cy="76.9" r=".12"/>
<circle cx="192.6" cy="76" r=".12"/>
<circle cx="192.7" cy="75.1" r=".12"/>
<circle cx="193.9" cy="76.7" r=".12"/>
<circle cx="193.9" cy="75.8" r=".12"/>
<circle cx="194" cy="75" r=".12"/>
<circle cx="195.2" cy="76.5" r=".12"/>
<circle cx="195.3" cy="75.7" r=".12"/>
<circle cx="195.3" cy="74.8" r=".12"/>
<circle cx="196.6" cy="76.3" r=".12"/>
<circle cx="196.6" cy="75.5" r=".12"/>
<circle cx="197.9" cy="76.2" r=".12"/>
<circle cx="197.9" cy="75.3" r=".12"/>
<circle cx="199.2" cy="76.8" r=".12"/>
<circle cx="199.2" cy="76" r=".12"/>
<circle cx="199.2" cy="75.1" r=".12"/>
<circle cx="200.5" cy="76.6" r=".12"/>
<circle cx="200.5" cy="75.8" r=".12"/>
<circle cx="200.6" cy="74.9" r=".12"/>
<circle cx="201.8" cy="76.5" r=".12"/>
<circle cx="201.8" cy="75.6" r=".12"/>
<circle cx="201.9" cy="74.8" r=".12"/>
<circle cx="203.1" cy="76.3" r=".12"/>
<circle cx="203.2" cy="75.4" r=".12"/>
<circle cx="204.4" cy="77" r=".12"/>
<circle cx="204.5" cy="76.1" r=".12"/>
<circle cx="204.5" cy="75.3" r=".12"/>
<circle cx="205.7" cy="76.8" r=".12"/>
<circle cx="205.8" cy="75.9" r=".12"/>
<circle cx="205.8" cy="75.1" r=".12"/>
<circle cx="207.1" cy="76.6" r=".12"/>
<circle cx="207.1" cy="75.7" r=".12"/>
<circle cx="207.1" cy="74.9" r=".12"/>
<circle cx="208.4" cy="76.4" r=".12"/>
<circle cx="208.4" cy="75.6" r=".12"/>
<circle cx="209.7" cy="76.3" r=".12"/>
<circle cx="209.7" cy="75.4" r=".12"/>
<circle cx="211" cy="76.9" r=".12"/>
<circle cx="211.1" cy="76.1" r=".12"/>
<circle cx="211.1" cy="75.2" r=".12"/>
<circle cx="212.3" cy="76.7" r=".12"/>
<circle cx="212.4" cy="75.9" r=".12"/>
<circle cx="212.4" cy="75" r=".12"/>
<circle cx="213.6" cy="76.6" r=".12"/>
<circle cx="213.7" cy="75.7" r=".12"/>
<circle cx="213.7" cy="74.9" r=".12"/>
<circle cx="215" cy="76.4" r=".12"/>
<circle cx="215" cy="75.5" r=".12"/>
<circle cx="216.3" cy="76.2" r=".12"/>
<circle cx="216.3" cy="75.3" r=".12"/>
<circle cx="217.6" cy="76.9" r=".12"/>
<circle cx="217.6" cy="76" r=".12"/>
<circle cx="217.6" cy="75.2" r=".12"/>
<circle cx="218.9" cy="76.7" r=".12"/>
<circle cx="219" cy="75.8" r=".12"/>
<circle cx="219" cy="75" r=".12"/>
<circle cx="220.2" cy="76.5" r=".12"/>
<circle cx="220.3" cy="75.7" r=".12"/>
<circle cx="220.3" cy="74.8" r=".12"/>
<circle cx="221.5" cy="76.4" r=".12"/>
<circle cx="221.6" cy="75.5" r=".12"/>
<circle cx="222.9" cy="76.2" r=".12"/>
<circle cx="224.2" cy="76.8" r=".12"/>
<circle cx="224.2" cy="76" r=".12"/>
<circle cx="50.3" cy="82.8" r=".12"/>
<circle cx="55.5" cy="81.5" r=".12"/>
<circle cx="55.5" cy="82.8" r=".12"/>
<circle cx="92.9" cy="82.8" r=".12"/>
<circle cx="92.9" cy="81.5" r=".12"/>
<circle cx="98" cy="82.1" r=".12"/>
<circle cx="176.6" cy="82.5" r=".12"/>
<circle cx="177.9" cy="82.3" r=".12"/>
<circle cx="179.2" cy="82.1" r=".12"/>
<circle cx="180.6" cy="81.9" r=".12"/>
<circle cx="181.8" cy="82.6" r=".12"/>
<circle cx="181.9" cy="81.8" r=".12"/>
<circle cx="181.9" cy="80.9" r=".12"/>
<circle cx="183.2" cy="82.4" r=".12"/>
<circle cx="183.2" cy="81.6" r=".12"/>
<circle cx="183.4" cy="80.8" r=".12"/>
<circle cx="195.5" cy="82.8" r=".12"/>
<circle cx="195.5" cy="98.3" r=".12"/>
<circle cx="196.2" cy="97.6" r=".12"/>
<circle cx="196.2" cy="90.2" r=".12"/>
<circle cx="203" cy="90.8" r=".12"/>
<circle cx="203" cy="83.4" r=".12"/>
<circle cx="203" cy="97.6" r=".12"/>
<circle cx="203" cy="90.2" r=".12"/>
<circle cx="203.6" cy="97.6" r=".12"/>
<circle cx="203.6" cy="90.2" r=".12"/>
<circle cx="210.4" cy="90.2" r=".12"/>
<circle cx="210.4" cy="97.6" r=".12"/>
<circle cx="210.4" cy="90.8" r=".12"/>
<circle cx="210.4" cy="83.4" r=".12"/>
<circle cx="211" cy="98.3" r=".12"/>
<circle cx="222.7" cy="82.2" r=".12"/>
<circle cx="222.7" cy="81.3" r=".12"/>
<circle cx="224" cy="82" r=".12"/>
<circle cx="224" cy="81.1" r=".12"/>
<circle cx="225.3" cy="82.7" r=".12"/>
<circle cx="225.3" cy="81.8" r=".12"/>
<circle cx="226.6" cy="82.5" r=".12"/>
<circle cx="227.9" cy="82.3" r=".12"/>
<circle cx="229.2" cy="82.2" r=".12"/>
<circle cx="167.3" cy="117.2" r=".12"/>
<circle cx="167.8" cy="116.5" r=".12"/>
<circle cx="167.9" cy="116.5" r=".12"/>
<circle cx="168.1" cy="117.5" r=".12"/>
<circle cx="168.6" cy="116.9" r=".12"/>
<circle cx="168.7" cy="116.5" r=".12"/>
<circle cx="168.8" cy="117.2" r=".12"/>
<circle cx="169" cy="117.1" r=".12"/>
<circle cx="169.6" cy="116.6" r=".12"/>
<circle cx="169.7" cy="117.2" r=".12"/>
<circle cx="169.8" cy="117.4" r=".12"/>
<circle cx="170" cy="116.8" r=".12"/>
<circle cx="170.5" cy="116.6" r=".12"/>
<circle cx="170.6" cy="116.9" r=".12"/>
<circle cx="171.3" cy="117.3" r=".12"/>
<circle cx="171.3" cy="116.6" r=".12"/>
<circle cx="171.3" cy="117.5" r=".12"/>
<circle cx="171.6" cy="117.6" r=".12"/>
<circle cx="171.7" cy="116.8" r=".12"/>
<circle cx="171.9" cy="116.9" r=".12"/>
<circle cx="172.2" cy="116.7" r=".12"/>
<circle cx="172.4" cy="116.6" r=".12"/>
<circle cx="172.7" cy="116.5" r=".12"/>
<circle cx="173" cy="116.7" r=".12"/>
<circle cx="173.1" cy="117.4" r=".12"/>
<circle cx="173.4" cy="116.7" r=".12"/>
<circle cx="173.4" cy="117.3" r=".12"/>
<circle cx="173.9" cy="116.7" r=".12"/>
<circle cx="174" cy="117" r=".12"/>
<circle cx="174.3" cy="116.4" r=".12"/>
<circle cx="174.4" cy="117.4" r=".12"/>
<circle cx="174.6" cy="117.5" r=".12"/>
<circle cx="174.7" cy="116.8" r=".12"/>
<circle cx="175.2" cy="116.9" r=".12"/>
<circle cx="175.3" cy="117.1" r=".12"/>
<circle cx="175.3" cy="117.5" r=".12"/>
<circle cx="175.6" cy="116.8" r=".12"/>
<circle cx="176.3" cy="117.4" r=".12"/>
<circle cx="176.5" cy="116.8" r=".12"/>
<circle cx="176.7" cy="116.6" r=".12"/>
<circle cx="177" cy="117.4" r=".12"/>
<circle cx="177.1" cy="116.8" r=".12"/>
<circle cx="177.3" cy="116.9" r=".12"/>
<circle cx="177.9" cy="117.5" r=".12"/>
<circle cx="178" cy="117.1" r=".12"/>
<circle cx="178" cy="116.8" r=".12"/>
<circle cx="178.1" cy="117.5" r=".12"/>
<circle cx="178.2" cy="116.9" r=".12"/>
<circle cx="178.4" cy="116.9" r=".12"/>
<circle cx="178.9" cy="116.5" r=".12"/>
<circle cx="179" cy="116.9" r=".12"/>
<circle cx="179" cy="117.5" r=".12"/>
<circle cx="179.3" cy="117.6" r=".12"/>
<circle cx="179.6" cy="117.4" r=".12"/>
<circle cx="179.7" cy="117.1" r=".12"/>
<circle cx="179.9" cy="117" r=".12"/>
<circle cx="179.9" cy="117.2" r=".12"/>
<circle cx="177.6" cy="126.8" r=".12"/>
<circle cx="177.6" cy="125.9" r=".12"/>
<circle cx="177.7" cy="125.1" r=".12"/>
<circle cx="177.7" cy="124.2" r=".12"/>
<circle cx="179" cy="125.7" r=".12"/>
<circle cx="179" cy="124.9" r=".12"/>
</g>
<text font-size="6.9" x="113.6" y="13.6">BUILDING DRAWING</text>
<text font-size="5.5" x="247.5" y="96.9">Sectional View</text>
<g font-size="5.4">
<text x="168" y="159.6">D - Door 100x200</text>
<text x="168" y="165.4">W - Window 120x120</text>
<text x="168" y="171.2">Steps:</text>
<text x="182" y="177">Rise - 15</text>
<text x="182" y="182.8">Tread - 25</text>
</g>
<text font-size="4.7" x="19.4" y="115.6">Ground Level</text>
<text font-size="4.4" x="101.9" y="180.2">Top View (Plan)</text>
<g font-size="4.3">
<text x="90.8" y="19.2">REG NO :</text>
<text x="113.4" y="19.2">RA2111003010766</text>
<text x="158.4" y="19.2">EX . NO : 10</text>
<text x="90.8" y="24.7">NAME :</text>
<text x="113.4" y="24.7">SHAHID AHAMED</text>
<text x="158.4" y="24.7">DATE : 07/12/2021</text>
<text x="90.8" y="30.3">DEPT :</text>
<text x="90.8" y="35.9">MARKS :</text>
<text x="113.9" y="35.9">-/10</text>
<text x="114" y="30.3">COMPUTER SCIENCE ENGG</text>
<text x="158.8" y="30.3">SCALE : 1:1</text>
<text x="90.8" y="41.5">FACULTY :</text>
<text x="114" y="41.5">GHUNTUPALLI MANOJ KUMAR</text>
</g>
<g font-size="4">
<text x="21.7" y="90.8">Front View</text>
<text x="21.7" y="94.2">(Elevation)</text>
</g>
<g font-size="2">
<text x="201.9" y="65.4">300</text>
<text x="226.8" y="86.3">40</text>
<text x="213.6" y="91.2">120</text>
<text x="214" y="104.1">80</text>
<text x="233.3" y="113.1">60</text>
<text x="233.3" y="118.9">30</text>
<text x="233.3" y="122.8">30</text>
<text x="74.1" y="130.9">W</text>
<text x="223" y="131.5">90</text>
<text x="233.3" y="126.6">30</text>
<text x="72.8" y="143.5">250</text>
<text x="50.9" y="157.4">W</text>
<text x="62" y="157.5">300</text>
<text x="97.2" y="158.4">W</text>
<text x="74.3" y="178">D</text>
</g>
</svg>
